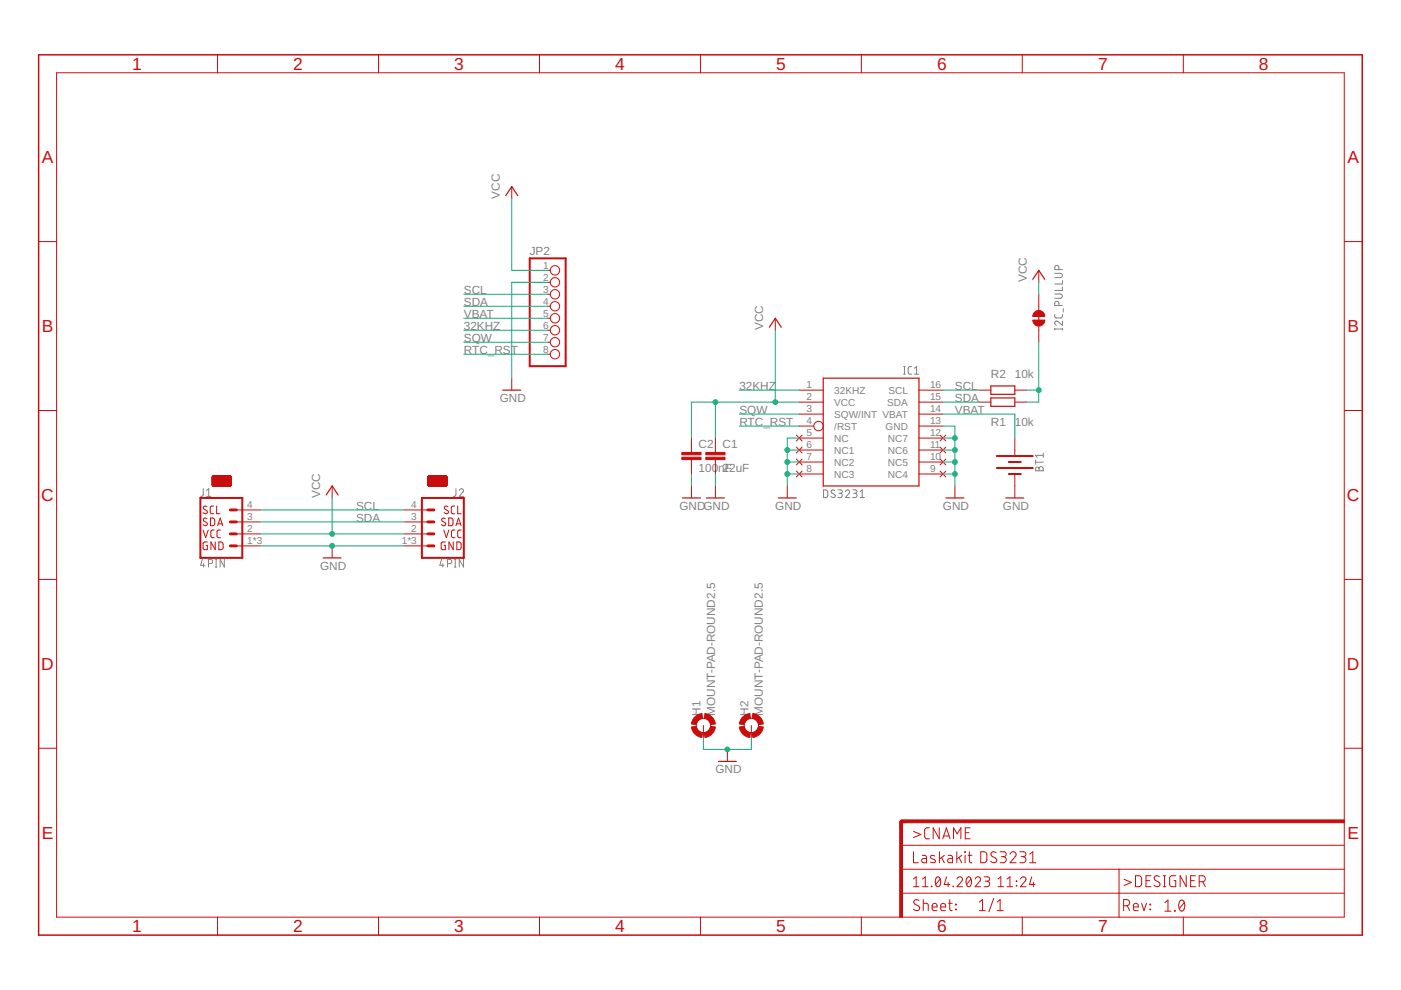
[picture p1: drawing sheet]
<svg xmlns="http://www.w3.org/2000/svg" width="297mm" height="210mm" viewBox="0 0 297 210" stroke-linecap="round" stroke-linejoin="round" font-family="sans-serif">
<g fill="none" stroke="#808080" stroke-width=".21">
<path d="M223.6 58h1.2a.46 .46 0 0 1 .5 .4 .46 .46 0 0 1-.5 .5h-1.2M224.5 57.2v-.5a.44 .44 0 0 0-.4-.4 .44 .44 0 0 0-.5 .4v.5h1.7M225.3 59.5v.7h-1.7M191.6 79.3h.3M191.6 77.7h.3M191.8 77.7v1.6M193.3 77.7h-.5l-.2 .4v1l.2 .2h.5M193.9 79.3h.9M193.9 78.1l.4-.4v1.6M223.6 66.7v.5l.4 .2 1.1-.1 .2-.6M223.6 62.3h1.2a.46 .46 0 0 1 .5 .5 .46 .46 0 0 1-.5 .4h-1.2M223.6 69.8h1.7"/>
<path d="M223.6 69.6v.4M224.5 64.8v-.5a.44 .44 0 0 0-.4-.4 .44 .44 0 0 0-.5 .4v.5h1.7M225.3 68.1v.9l-1-.8a.44 .44 0 0 0-.7 .1 .44 .44 0 0 0 .4 .7M225.3 60.9v.7h-1.7M225.3 69.6v.4M225.4 65.4v.8M219.6 97.5v.9M219.6 98h1.6M219.7 99.1l.3-.1 .3 .4a.46 .46 0 0 1 .4-.5 .46 .46 0 0 1 .5 .5v.4h-1.6zM220.3 99.4v.4M221.2 96.1v.9M221.2 96.5h-1.6l.3 .5"/>
<path d="M42.9 118.6l-.4 1.3h1M43.1 103.6v1.4l-.6 .2M43.2 119.5v.7M43.8 105.2h.9M43.8 104l.5-.4v1.6M44.2 119.5h.4a.46 .46 0 0 0 .5-.4 .46 .46 0 0 0-.5-.5h-.4v1.6M45.6 118.6h.4M45.8 118.6v1.6M47.6 118.6v1.6l-.9-1.6v1.6M93.6 118.6l-.3 1.3h.8M93.9 119.5v.7M94.9 119.5h.4a.46 .46 0 0 0 .5-.4 .46 .46 0 0 0-.5-.5h-.4v1.6"/>
<path d="M96.3 118.6h.4M96.5 118.6v1.6M96.7 103.6l-.1 1.4-.5 .2M97.4 104a.44 .44 0 0 1 .6-.4 .44 .44 0 0 1 .1 .7l-.7 .9h.9M98.3 118.6v1.6l-.9-1.6v1.6M174.6 103.9h.6l.3 .3v.9l-.3 .4h-.6zM177 104l-.2-.1a.37 .37 0 0 0-.5 .1 .37 .37 0 0 0 .1 .5l.5 .3a.38 .38 0 0 1 .1 .5 .38 .38 0 0 1-.5 .2l-.3-.2M177.7 103.9h.5a.36 .36 0 0 1 .4 .3 .36 .36 0 0 1-.4 .4h-.3M178.1 104.6a.46 .46 0 0 1 .5 .4 .46 .46 0 0 1-.5 .5h-.4M179.2 104.2a.45 .45 0 0 1 .7-.3 .45 .45 0 0 1 .1 .7l-.8 .9h.9M180.8 103.9h.6a.36 .36 0 0 1 .3 .3 .36 .36 0 0 1-.3 .4h-.4M181.3 104.6a.46 .46 0 0 1 .4 .4 .46 .46 0 0 1-.4 .5h-.5"/>
<path d="M182.4 105.5h.9M182.4 104.2l.4-.3v1.6M45.6 120.2h.4M96.3 120.2h.4"/>
</g>
<g fill="none" stroke="#c90d0c" stroke-width=".21">
<path d="M12 15.4h273v179.1h-273zM46.1 11.6v3.8M80.2 11.6v3.8M114.4 11.6v3.8M148.5 11.6v3.8M182.6 11.6v3.8M216.7 11.6v3.8M250.9 11.6v3.8M108.5 39.6v2.5M8.2 51.2h3.8M116.1 57.3h.6M116.1 59.9h.6"/>
<path d="M220.2 57.3v2.6M285 51.2h3.8M116.1 62.4h.6M116.1 64.9h.6M116.1 67.5h.6M116.1 70h.6M116.1 72.6h.6M116.1 75.1h.6M164.4 67.5v2.5M220.2 62.4v3.4M220.2 69.1v3.5M8.2 87h3.8"/>
<path d="M108.5 80.2v2.5M146.6 92.9v3M146.6 97.5v3M151.7 92.9v3M151.7 97.5v3M168.8 92.3l1.3 1.2M168.8 94.8l1.3 1.2M168.8 97.3l1.3 1.3M168.8 99.9l1.3 1.2M169.5 85.3h5M169.5 82.7h5M169.5 90.3h3.1"/>
<path d="M169.5 92.9h5M169.5 95.4h5M169.5 98h5M169.5 87.8h5M170.1 92.3l-1.3 1.2M170.1 94.8l-1.3 1.2M170.1 97.3l-1.3 1.3M170.1 99.9l-1.3 1.2M194.8 85.3h5.1M194.8 82.7h5.1M194.8 90.3h5.1M194.8 92.9h5.1"/>
<path d="M194.8 95.4h5.1M194.8 98h5.1M194.8 87.8h5.1M199.3 99.9l1.2 1.2M199.3 97.3l1.2 1.3M199.3 94.8l1.2 1.2M199.3 92.3l1.2 1.2M200.5 99.9l-1.2 1.2M200.5 97.3l-1.2 1.3M200.5 94.8l-1.2 1.2M200.5 92.3l-1.2 1.2M207.5 85.3h2.6"/>
<path d="M207.5 82.7h2.6M215.2 85.3h2.5M215.2 82.7h2.5M215.2 92.9v3.5M285 87h3.8M43.1 112.4l.5 1.6 .6-1.6M43.9 110l-.2-.1a.38 .38 0 0 0-.5 .1 .38 .38 0 0 0 .1 .5l.5 .3a.4 .4 0 0 1 0 .6 .4 .4 0 0 1-.6 0l-.1-.2M43.9 107.4l-.2-.1a.38 .38 0 0 0-.5 .2 .38 .38 0 0 0 .1 .5l.5 .2a.4 .4 0 0 1 0 .7 .4 .4 0 0 1-.6-.1l-.1-.1M44 114.9h-.6l-.3 .2v1.1l.2 .3h.7v-.9h-.3M44.6 109.8l.7 .1 .2 .2v.9l-.2 .4-.7 .1zM45 102.9h4M45 102.8h.2"/>
<path d="M45 102.7h.2M45 102.6h.2M45 102.5h.2M45 102.4h.2M45 102.3h.2M45 102.2h.2M45 102.1h.2M45 102h.2M45 101.9h.2M45 101.8h.2M45 101.7h.2M45 101.6h1.2"/>
<path d="M45 101.5h1.2M45 101.3h4M45 101.2l1.4 .1M45 101.2h1.4M45 101.1l1.4 .1M45 101.1h4M45 101h4M45.1 103h3.9M45.1 101h3.8M45.1 103h3.8M45.1 100.9h3.8M45.3 107.3h-.5l-.2 .4v1l.2 .2h.5"/>
<path d="M45.4 102.8h2.6M45.4 102.7h2.6M45.4 102.6h2.6M45.4 102.5h.1M45.4 102.4v.1M45.4 102.2h.4M45.4 102.1h.4M45.4 102h.4M45.4 101.9h.4M45.4 101.8h.4M45.4 101.7h.4M45.4 102.3h.3"/>
<path d="M45.4 112.4h-.5l-.2 .3 .1 1.2 .6 .1M45.4 102.4h.3M45.5 102.4h.1M45.6 102.4h.1M45.6 114.9v1.6l-.9-1.6v1.6M45.7 102.5h.1M45.8 102.4h.1M45.8 102.3h-.4M45.8 102.2h-.4M45.9 102.5l-.3 .1M45.9 107.3v1.6h.8M45.9 102.5v.1"/>
<path d="M45.9 102.4h.3M45.9 102.3h.8M45.9 102.2h.8M45.9 102.1h.8M45.9 102h.7M45.9 102h.6M45.9 101.9h.5M45.9 101.9h.4M45.9 101.8h.3M45.9 101.7l.3 .1M45.9 101.7h.3M46 102.5h.4"/>
<path d="M46 102.5h.1M46.1 111.5l.6-1.7 .5 1.7M46.2 101.6l-1.2 .1M46.2 102.4h.4M46.2 101.4l-1.2 .1M46.3 111.1h.8M46.3 101.7h.7M46.3 101.6h2.7M46.3 101.4h-1.3M46.3 102.5l.1 .1M46.3 101.5h2.7M46.4 101.7h.6"/>
<path d="M46.4 101.5h.1M46.4 114.9l.6 .1 .3 .2v.9l-.3 .4h-.6zM46.4 102.4h.1M46.4 101.5h.3M46.4 101.1h.2M46.4 101.8h.6M46.5 102.4h.1M46.5 101.3h.1M46.5 101.2h.1M46.5 102.6h.8M46.5 101.9h.5M46.6 101.5h.1"/>
<path d="M46.6 101.3h2.4M46.6 101.3h.1M46.6 101.2h2.4M46.7 101.2h2.3M46.7 102.3h-.8M46.7 101.9h.3M46.7 102.5h.4M46.7 102.2l-.8 .1M46.7 112.4h-.5l-.2 .3v1.1l.2 .2h.5M46.7 102.4h.4M46.7 102h.3M46.8 101.5h2.2"/>
<path d="M46.8 101.4h2.2M46.8 102.3h.3M46.8 102h.2M46.8 102.1h.2M46.8 102.2h.3M46.8 102.2h.2M47.2 102.3h.4M47.2 102.2h.4M47.2 102.1h.4M47.2 102h.4M47.2 101.9h.4M47.2 101.8h.4"/>
<path d="M47.2 101.7h.4M47.3 102.4h.2M47.4 102.4h.1M47.4 102.5v.1M47.5 102.5h.1M47.6 102.4h.1M47.8 102.4h.2M47.8 102.3h.2M47.8 102.2h.2M47.8 102.1h.2M47.8 102h.2M47.8 101.9h.2"/>
<path d="M47.8 101.8h.2M47.8 101.7l.2 .1M47.8 101.7h.2M48 102.5l-.6 .1M48.2 102.8h.8M48.2 102.7h.8M48.2 102.6h.8M48.2 102.5h.2M48.2 102.4v.1M48.2 102.4h.1M48.2 102.2h.5M48.2 102.1h.5"/>
<path d="M48.2 102h.5M48.2 101.9h.4M48.2 102.3h.4M48.2 101.7v.1M48.3 101.8h.3M48.3 102.4h.3M48.3 101.7h-.1M48.3 101.8h.2M48.4 102.5v.1M48.4 102.4h.1M48.4 101.7h.1M48.4 101.8h.1"/>
<path d="M48.5 102.4h.1M48.5 102.5h.5M48.5 102.5v.1M48.5 101.7h.1M48.6 101.7h.4M48.6 102.3h-.4M48.7 102.5h.3M48.7 101.7h.3M48.7 102.4h.3M48.7 101.8h.3M48.8 101.9h.2M48.8 102.3h.2"/>
<path d="M48.8 102.2h.2M48.8 102h.2M48.8 102.1h.2M49 101.6l-2.7 .1M49 101.3l-4 .1M50.1 115.7h5.1M50.1 113.2h5.1M50.1 110.7h5.1M50.1 108.1h5.1M70.4 103v2.6M70.4 115.7v2.6M85.6 115.7h5.1"/>
<path d="M85.6 113.2h5.1M85.6 110.7h5.1M85.6 108.1h5.1M90.7 102.9h4M90.7 102.8h.2M90.7 102.7h.2M90.7 102.6h.2M90.7 102.5h.2M90.7 102.4h.2M90.7 102.3h.2M90.7 102.2h.2M90.7 102.1h.2"/>
<path d="M90.7 102h.2M90.7 101.9h.2M90.7 101.8h.2M90.7 101.7h.2M90.7 101.6h1.2M90.7 101.3h4M90.7 101.2l1.5 .1M90.7 101.2h1.4M90.7 101.1l1.4 .1M90.7 101.1h4M90.7 101h4M90.8 103h3.9"/>
<path d="M90.8 101h3.9M90.8 103h3.8M90.8 100.9h3.8M91.1 102.8h2.6M91.1 102.7h2.6M91.1 102.6h2.6M91.1 102.4l.1 .1M91.1 102.4v.1M91.1 102.3h.4M91.1 102.2h.4M91.1 102.1h.4M91.1 102h.4"/>
<path d="M91.1 101.9h.4M91.1 101.8h.4M91.1 101.7h.4M91.1 102.3h.3M91.1 102.4h.3M91.2 102.4h.1M91.3 102.4h.1M91.4 102.5h.1M91.5 102.4h.1M91.6 102.5l-.3 .1M91.6 102.3h.8M91.6 102.2h.8"/>
<path d="M91.6 102.1h.8M91.6 102h.7M91.6 102h.6M91.6 101.9h.5M91.6 101.9h.4M91.6 101.8h.3M91.6 101.7l.3 .1M91.6 101.7h.3M91.6 102.5v.1M91.7 102.4h.2M91.7 102.6h.4M91.7 102.4l.2 .1"/>
<path d="M91.9 101.6l-1.2 .1M91.9 101.5l-1.2 .1M91.9 101.5h-1.2M91.9 102.4h.4M92 101.4l-1.3 .1M92 101.6h2.7M92 101.4h-1.3M92 101.7h.8M92.1 101.7h.7M92.1 101.5h2.6M92.1 102.4h.1M92.1 101.5h.3"/>
<path d="M92.1 101.8h.7M92.1 101.1h.2M92.2 102.4h.1M92.2 101.2h.1M92.2 101.3h.1M92.2 102.6h.8M92.2 101.9h.6M92.3 101.3h2.4M92.3 101.5h.1M92.3 101.3h.1M92.3 101.2h2.4M92.4 101.9h.4"/>
<path d="M92.4 101.2h2.3M92.4 102.3h-.8M92.4 102.5h.5M92.4 102h.4M92.5 102.4h.3M92.5 101.5h2.2M92.5 102h.3M92.5 101.4h2.2M92.5 102.3l.3 .1M92.5 102.1h.3M92.5 102.3h.3M92.6 102.2h.2"/>
<path d="M92.6 102.1h.2M92.9 102.2h.4M92.9 102.1h.4M92.9 102h.4M92.9 101.9h.4M92.9 101.8h.4M92.9 101.7h.4M92.9 102.3h.4M93 102.4h.2M93.1 102.4h.1M93.1 102.5h.6M93.3 102.5h.1"/>
<path d="M93.3 102.4h.1M93.3 102.2l-.4 .1M93.5 102.4h.2M93.5 102.3h.2M93.5 102.2h.2M93.5 102.1h.2M93.5 102h.2M93.5 101.9h.2M93.5 101.8h.2M93.5 101.7h.2M93.9 102.8h.8M93.9 102.7h.8"/>
<path d="M93.9 102.6h.8M93.9 102.5h.2M93.9 102.4v.1M93.9 102.1h.5M93.9 102h.5M93.9 102.4h.1M93.9 101.8h.1M93.9 102.3h.5M93.9 102.2h.5M93.9 101.9h.5M93.9 101.9h.4M93.9 102.3h.4"/>
<path d="M93.9 101.7v.1M94 102.4h.3M94 101.8h.3M94 101.7h-.1M94 101.8h.2M94.1 102.5v.1M94.1 112.4l.5 1.6 .6-1.6M94.1 102.4h.1M94.1 101.7h.1M94.1 101.8h.1M94.2 101.7h.1M94.2 102.5l.1 .1"/>
<path d="M94.3 101.7h.4M94.4 102.5h.3M94.4 102.2h-.5M94.4 110l-.2-.1a.38 .38 0 0 0-.5 .1 .38 .38 0 0 0 .1 .5l.5 .3a.44 .44 0 0 1 0 .7 .44 .44 0 0 1-.7-.3M94.4 101.7h.3M94.4 114.9h-.5l-.3 .2-.1 1.1 .2 .3h.7v-.9h-.3M94.4 102.4h.3M94.4 101.8h.3M94.5 102.4h.2M94.5 102.3h.2M94.5 101.9h.2M94.5 102.2h.2"/>
<path d="M94.5 102.1h.2M94.5 102h.2M94.7 102.5l-.5 .1M94.7 101.3l-4 .1M95 107.4l-.4-.1-.4 .4 .1 .2 .6 .3a.38 .38 0 0 1 .1 .6 .38 .38 0 0 1-.5 .1l-.3-.2M95.1 109.8l.7 .1 .2 .2 .1 .9-.3 .4-.7 .1zM96.1 114.9v1.6l-.9-1.6v1.6M96.4 107.3l-.6 .1-.1 .3v1l.2 .2h.5M96.5 112.4l-.7 .1-.1 .2 .1 1.1 .2 .2h.5M96.7 111.5l.5-1.7 .6 1.7M96.8 111.1h.8M96.9 114.9l.6 .1 .2 .2 .1 .9-.3 .4h-.6z"/>
<path d="M97 107.3v1.6h.8M97.8 112.4h-.5l-.3 .3 .1 1.1 .2 .2h.5M146.6 103v2.6M151.7 103v2.6M166.9 103v2.6M169.5 100.5h5M194.8 100.5h5.1M202.5 103v2.6M215.2 100.5v5.1M8.2 122.9h3.8M285 122.9h3.8M8.2 158.6h3.8"/>
<path d="M149.1 153.8v2.6M154.2 158.9v2.5M159.3 153.8v2.6M285 158.6h3.8M191.1 179.2h93.9M193.7 176.3l1.5 .6-1.5 .7M197.1 175.5l-.7 .1-.4 .4 .1 1.6 .3 .2h.7M199.1 175.5v2.3l-1.3-2.3v2.3M199.9 177.8l.8-2.3 .7 2.3M200.1 177.2h1.1M202.2 177.8v-2.3l.7 1.3 .8-1.3v2.3M204.7 176.6h.7"/>
<path d="M205.7 175.5h-1v2.3h1M46.1 194.5v3.8M80.2 194.5v3.8M114.4 194.5v3.8M148.5 194.5v3.8M182.6 194.5v3.8M191.1 189.4h93.9M191.1 184.3h93.9M193.7 188h1.1M193.7 180.6v2.3h1M193.7 186.4l.5-.5v2.1M194.8 190.9a.57 .57 0 0 0-.8-.1 .57 .57 0 0 0 0 .9l.7 .4a.58 .58 0 0 1 .1 .9 .58 .58 0 0 1-.9-.1l-.2-.1"/>
<path d="M195.5 181.4h.7l.2 .4v1.1h-.5a.46 .46 0 0 1-.5-.4 .46 .46 0 0 1 .5-.5h.5M195.6 188h1.2M195.6 186.4l.6-.5v2.1M195.7 191.5l1 .1 .1 1.5M195.7 190.7v2.4M197.5 187.9l.1 .1zM197.6 192.3h1.1a.54 .54 0 0 0-.4-.8 .54 .54 0 0 0-.7 .5l.2 1 .9 .1M198.2 181.5a.59 .59 0 0 0-.9 .1l.1 .3 .9 .6-.1 .4-.9-.1M198.5 186.1l.2-.2a.86 .86 0 0 1 .7 1.3v.3a.51 .51 0 0 1-.5 .5 .51 .51 0 0 1-.5-.5l-.1-.8zM199.2 180.6v2.3M199.3 186.4l-.9 1.1M199.5 192.3h1a.54 .54 0 0 0-.4-.7 .54 .54 0 0 0-.6 .4l.1 1 .9 .1"/>
<path d="M199.6 181.8l.6 1.1M200.2 181.4l-1 .7M200.7 185.9l-.5 1.6h1.2M201 187.1v.9M201 181.4h.7l.2 .2v1.3h-.5a.46 .46 0 0 1-.5-.4 .46 .46 0 0 1 .5-.5h.5M201.1 191.5h.8M201.4 190.7v2.1l.5 .3M202.1 187.9l.1 .1zM202.6 191.7l.2 .2zM202.6 192.8l.2 .1zM202.9 180.6v2.3M202.9 186.4a.58 .58 0 0 1 .8-.5 .58 .58 0 0 1 .2 .9l-1 1.2h1.2"/>
<path d="M203.3 181.8l.6 1.1M203.9 181.4l-1 .7M204.6 180.6l.1 .1zM204.6 181.4v1.5M205.1 186.1l.1-.2a.88 .88 0 0 1 .8 1.3l-.1 .3a.51 .51 0 0 1-.5 .5 .51 .51 0 0 1-.5-.5l-.1-.8zM205.3 181.4h.8M205.5 180.6v1.9l.2 .3 .4 .1M205.9 186.4l-1 1.1M206.7 186.4a.58 .58 0 0 1 .9-.5 .58 .58 0 0 1 .1 .9l-1 1.2h1.2M207.6 193.1h1.3M207.6 191.3l.7-.6v2.4M207.9 180.6h.9l.3 .2v1.8a1.16 1.16 0 0 1-1.2 .3z"/>
<path d="M208.7 185.9h.7a.47 .47 0 0 1 .4 .5 .47 .47 0 0 1-.4 .4h-.5M209.3 186.8a.58 .58 0 0 1 .5 .6 .58 .58 0 0 1-.5 .6h-.6M210.7 190.5l-1 2.8M211.2 180.8a.58 .58 0 0 0-.9-.1 .58 .58 0 0 0 .1 .9l.7 .3a.59 .59 0 0 1 0 .9 .59 .59 0 0 1-.9 0l-.2-.2M211.4 193.1h1.3M211.4 191.3l.6-.6v2.4M211.6 188h1.2M211.6 186.4l.6-.5v2.1M212 180.6h.8a.52 .52 0 0 1 .5 .5 .52 .52 0 0 1-.5 .5h-.5M212.7 181.6a.65 .65 0 0 1 .6 .7 .65 .65 0 0 1-.6 .6h-.7M213.5 188h1.2M213.5 186.4l.6-.5v2.1"/>
<path d="M214.1 181.1a.64 .64 0 0 1 1-.5 .64 .64 0 0 1 .1 1l-1.1 1.3h1.3M215.5 186.8l.1 .1zM215.5 187.7l.1 .1zM216.2 180.6h.8a.52 .52 0 0 1 .5 .5 .52 .52 0 0 1-.5 .5h-.5M216.3 186.4a.58 .58 0 0 1 .9-.5 .58 .58 0 0 1 .1 .9l-1 1.2h1.2M216.7 194.5v3.8M216.9 181.6a.65 .65 0 0 1 .6 .7 .65 .65 0 0 1-.6 .6h-.7M218.3 182.9h1.3M218.3 181.1l.7-.5v2.3M218.7 185.9l-.4 1.6h1.1M219.1 187.1v.9M237.3 184.3v10.2"/>
<path d="M238.2 192h.7a.66 .66 0 0 0 .6-.6 .66 .66 0 0 0-.6-.7h-.7v2.4M238.3 186.4l1.6 .7-1.6 .6M239 192l.5 1.1M240.3 192.3h1a.54 .54 0 0 0-.3-.7 .54 .54 0 0 0-.7 .4l.1 1 .9 .1M240.7 185.7h.9l.4 .4v1.5l-.4 .4h-.9zM242 191.5l.5 1.6 .6-1.6M243 186.7h.8M243.8 192.8l.1 .1zM243.8 191.7l.1 .2zM244 185.7h-1v2.3h1M245.8 185.9a.58 .58 0 0 0-.9-.1 .58 .58 0 0 0 .1 .8l.7 .4a.54 .54 0 0 1 .2 .8 .54 .54 0 0 1-.8 .2l-.5-.3M246.6 185.7h.6"/>
<path d="M246.6 188h.6M246.9 185.7v2.3M247 191.4l.6-.6v2.4M247 193.2h1.3M249 193l.2 .2zM249.3 185.7h-1l-.3 .3v1.6l.3 .4h1v-1.3h-.4M250.2 191a.55 .55 0 0 1 .6-.1 .55 .55 0 0 1 .3 .5 1.36 1.36 0 0 1-.6 1.8 1.47 1.47 0 0 1-.3-2.2zM250.9 194.5v3.8M251.1 191.4l-1.1 1.3M251.5 185.7v2.3l-1.3-2.3v2.3M252.4 186.7h.8M253.5 185.7h-1.1v2.3h1.1"/>
<path d="M254.3 187a1.16 1.16 0 0 0 1.1-.3l.1-.6-.2-.3-1-.1v2.3M255 187l.5 1"/>
<circle cx="117.7" cy="59.9" r=".99"/>
<circle cx="117.7" cy="57.3" r=".99"/>
<circle cx="117.7" cy="64.9" r=".99"/>
<circle cx="117.7" cy="70" r=".99"/>
<circle cx="117.7" cy="72.6" r=".99"/>
<circle cx="117.7" cy="62.4" r=".99"/>
<circle cx="117.7" cy="67.5" r=".99"/>
<circle cx="117.7" cy="75.1" r=".99"/>
<circle cx="173.5" cy="90.3" r=".99"/>
<circle cx="149.1" cy="153.8" r="1.52"/>
<circle cx="159.3" cy="153.8" r="1.52"/>
</g>
<g fill="#c90d0c" stroke="#c90d0c" stroke-width=".21">
<path d="M149.6 96.9h4.1v.6h-4.1z"/>
<path d="M149.6 95.9h4.1v.5h-4.1z"/>
<path d="M190.8 174.1h.5v20.4h-.5z"/>
<path d="M191 173.8h94v.6h-94z"/>
<path d="M144.6 96.9h4v.6h-4z"/>
<path d="M144.6 95.9h4v.5h-4z"/>
</g>
<g fill="none" stroke="#c90d0c" stroke-width=".25">
<path d="M107.2 41.5l1.3-1.9 1.3 1.9M219 59.2l1.2-1.9 1.3 1.9M163.1 69.4l1.3-1.9 1.3 1.9M220.2 66.5v1.7M106.6 82.7h3.8M174.5 80.2h20.3v22.8h-20.3zM210.1 84.4h5.1v1.7h-5.1zM210.1 81.8h5.1v1.8h-5.1zM68.5 118.3h3.8M69.2 104.9l1.2-1.9 1.3 1.9M144.7 105.6h3.8M149.8 105.6h3.8"/>
<path d="M165 105.6h3.8M200.6 105.6h3.8M213.3 105.6h3.8M152.3 161.4h3.8"/>
</g>
<path d="M112.3 54.8h7.6v22.8h-7.6zM211.3 96.7h7.7M211.3 99.2h7.7M213.9 98h2.5M42.5 105.6h8.9v12.7h-8.9zM89.5 105.6h8.8v12.7h-8.8zM213.9 100.5h2.5" fill="none" stroke="#c90d0c" stroke-width=".42"/>
<path d="M48.8 110.7h1.3M48.8 113.2h1.3M48.8 115.7h1.3M48.8 108.1h1.3M90.7 110.7h1.3M90.7 113.2h1.3M90.7 115.7h1.3M90.7 108.1h1.3M192.3 174.1h-1.2v1.3" fill="none" stroke="#c90d0c" stroke-width=".61"/>
<g fill="#c90d0c" stroke="#c90d0c" stroke-width=".21">
<path d="M147.2 152.2l.6-.6 1-.3 .1 1-.6 .2a1.4 1.4 0 0 0-.7 1.1l-1-.1z" fill-rule="evenodd"/>
<path d="M146.6 154.1l1-.1 .4 .9 .9 .4-.1 1.1a2.52 2.52 0 0 1-2.2-2.3z" fill-rule="evenodd"/>
<path d="M149.3 155.3a1.51 1.51 0 0 0 1.4-1.3l1 .1a2.59 2.59 0 0 1-2.2 2.3z" fill-rule="evenodd"/>
<path d="M149.5 151.3a2.59 2.59 0 0 1 2.2 2.2l-1 .1-.5-.9-.9-.4z" fill-rule="evenodd"/>
<path d="M157.3 152.2l.7-.6 1-.3 .1 1-.6 .2a1.4 1.4 0 0 0-.7 1.1l-1-.1z" fill-rule="evenodd"/>
<path d="M156.8 154.1l1-.1 .4 .9 .9 .4-.1 1.1a2.48 2.48 0 0 1-2.2-2.3z" fill-rule="evenodd"/>
<path d="M159.5 155.3a1.51 1.51 0 0 0 1.3-1.3l1 .1a2.59 2.59 0 0 1-2.2 2.3z" fill-rule="evenodd"/>
<path d="M159.6 151.3a2.59 2.59 0 0 1 2.2 2.2l-1 .1-.4-.9-.9-.4z" fill-rule="evenodd"/>
<path d="M219.4 66.2l.4-.3 .4-.1v1.3h-1.2v-.4z" fill-rule="evenodd"/>
<path d="M220.2 65.8a1.26 1.26 0 0 1 1.3 1.3h-1.3z" fill-rule="evenodd"/>
<path d="M219 67.9h2.5a1.27 1.27 0 0 1-1.3 1.3 1.27 1.27 0 0 1-1.2-1.3z" fill-rule="evenodd"/>
</g>
<path d="M8.2 11.6h280.6v186.7h-280.6z" fill="none" stroke="#c90d0c" stroke-width=".32"/>
<g fill="none" stroke="#0dab76" stroke-width=".21">
<path d="M108.5 42.1v15.2h7.6M116.1 59.9h-7.6v20.3M220.2 59.9v2.5M98.3 64.9h17.8M98.3 62.4h17.8M98.3 70h17.8M98.3 72.6h17.8M98.3 75.1h17.8M98.3 67.5h17.8M164.4 70v15.3M220.2 72.6v12.7h-2.5M151.7 85.3v7.6"/>
<path d="M156.8 90.3h12.7M156.8 82.7h12.7M156.8 87.8h12.7M166.9 95.4h2.6M166.9 98h2.6M169.5 85.3h-22.9v7.6M169.5 92.9h-2.6v10.1M199.9 90.3h2.6v12.7M199.9 92.9h2.6M199.9 95.4h2.6M199.9 98h2.6M199.9 85.3h7.6"/>
<path d="M199.9 82.7h7.6M199.9 87.8h15.3v5.1M217.7 82.7h2.5M55.2 115.7h30.4M55.2 113.2h30.4M55.2 110.7h30.4M55.2 108.1h30.4M70.4 105.6v7.6M146.6 100.5v2.5M151.7 100.5v2.5M166.9 100.5h2.6M199.9 100.5h2.6"/>
<path d="M149.1 156.4v2.5h10.2v-2.5"/>
</g>
<g fill="#0dab76" stroke="#0dab76" stroke-width=".21">
<circle cx="70.4" cy="115.7" r=".51"/>
<circle cx="154.2" cy="158.9" r=".51"/>
<circle cx="202.5" cy="100.5" r=".51"/>
<circle cx="202.5" cy="92.9" r=".51"/>
<circle cx="202.5" cy="95.4" r=".51"/>
<circle cx="202.5" cy="98" r=".51"/>
<circle cx="166.9" cy="95.4" r=".51"/>
<circle cx="166.9" cy="98" r=".51"/>
<circle cx="166.9" cy="100.5" r=".51"/>
<circle cx="70.4" cy="113.2" r=".51"/>
<circle cx="164.4" cy="85.3" r=".51"/>
<circle cx="151.7" cy="85.3" r=".51"/>
<circle cx="220.2" cy="82.7" r=".51"/>
</g>
<g font-size="3.7" fill="#c90d0c">
<text x="28" y="14.8">1</text>
<text x="62.2" y="14.8">2</text>
<text x="96.3" y="14.8">3</text>
<text x="130.4" y="14.8">4</text>
<text x="164.5" y="14.8">5</text>
<text x="198.7" y="14.8">6</text>
<text x="232.8" y="14.8">7</text>
<text x="266.9" y="14.8">8</text>
<text x="8.9" y="34.6">A</text>
<text x="285.7" y="34.6">A</text>
<text x="8.9" y="70.4">B</text>
<text x="285.7" y="70.4">B</text>
<text x="8.8" y="106.2">C</text>
<text x="285.6" y="106.2">C</text>
<text x="8.8" y="142">D</text>
<text x="285.6" y="142">D</text>
<text x="8.9" y="177.8">E</text>
<text x="285.7" y="177.8">E</text>
<text x="28" y="197.6">1</text>
<text x="62.2" y="197.6">2</text>
<text x="96.3" y="197.6">3</text>
<text x="130.4" y="197.6">4</text>
<text x="164.5" y="197.6">5</text>
<text x="198.7" y="197.6">6</text>
<text x="232.8" y="197.6">7</text>
<text x="266.9" y="197.6">8</text>
</g>
<g font-size="2.5" fill="#808080">
<text x="106" y="42.1" transform="rotate(-90 106 42.1)">VCC</text>
<text x="112.3" y="54.2">JP2</text>
<text x="217.7" y="59.9" transform="rotate(-90 217.7 59.9)">VCC</text>
<text x="98.3" y="64.9">SDA</text>
<text x="98.3" y="62.4">SCL</text>
<text x="98.3" y="70">32KHZ</text>
<text x="98.3" y="67.5">VBAT</text>
<text x="161.8" y="70" transform="rotate(-90 161.8 70)">VCC</text>
<text x="98.3" y="72.6">SQW</text>
<text x="98.3" y="75.1">RTC_RST</text>
<text x="156.8" y="82.7">32KHZ</text>
<text x="202.5" y="82.7">SCL</text>
<text x="210.1" y="80.2">R2</text>
<text x="215.2" y="80.2">10k</text>
<text x="106" y="85.3">GND</text>
<text x="156.8" y="87.8">SQW</text>
<text x="202.5" y="85.3">SDA</text>
<text x="202.5" y="87.8">VBAT</text>
<text x="148.1" y="95">C2</text>
<text x="153.2" y="95">C1</text>
<text x="156.8" y="90.3">RTC_RST</text>
<text x="210.1" y="90.3">R1</text>
<text x="215.2" y="90.3">10k</text>
<text x="148.1" y="100.1">100</text>
<text x="152.3" y="100.1">n2F2uF</text>
<text x="67.9" y="105.6" transform="rotate(-90 67.9 105.6)">VCC</text>
<text x="75.5" y="110.7">SDA</text>
<text x="75.5" y="108.1">SCL</text>
<text x="144.1" y="108.1">GNDGND</text>
<text x="164.4" y="108.1">GND</text>
<text x="199.9" y="108.1">GND</text>
<text x="212.6" y="108.1">GND</text>
<text x="67.9" y="120.8">GND</text>
<text x="148.6" y="151.8" transform="rotate(-90 148.6 151.8)">H1</text>
<text x="151.6" y="151.8" transform="rotate(-90 151.6 151.8)">MOUNT-PAD-ROUND2.5</text>
<text x="158.7" y="151.8" transform="rotate(-90 158.7 151.8)">H2</text>
<text x="161.8" y="151.8" transform="rotate(-90 161.8 151.8)">MOUNT-PAD-ROUND2.5</text>
<text x="151.7" y="164">GND</text>
</g>
<g font-size="2.1" fill="#808080">
<text x="115.1" y="57">1</text>
<text x="115.1" y="59.5">2</text>
<text x="115.1" y="62">3</text>
<text x="115.1" y="64.6">4</text>
<text x="115.1" y="67.1">5</text>
<text x="115.1" y="69.7">6</text>
<text x="115.1" y="72.2">7</text>
<text x="115.1" y="74.7">8</text>
<text x="171" y="82.4">1</text>
<text x="176.9" y="83.5">32KHZ</text>
<text x="188.4" y="83.5">SCL</text>
<text x="197.2" y="82.4">16</text>
<text x="171" y="90">4</text>
<text x="171" y="87.4">3</text>
<text x="171" y="84.9">2</text>
<text x="176.9" y="88.6">SQW/INT VBAT</text>
<text x="176.9" y="86">VCC</text>
<text x="188.1" y="86">SDA</text>
<text x="197.2" y="90">13</text>
<text x="197.2" y="84.9">15</text>
<text x="197.2" y="87.4">14</text>
<text x="171" y="92.5">5</text>
<text x="171" y="95.1">6</text>
<text x="176.9" y="91.1">/RST</text>
<text x="176.9" y="93.6">NC</text>
<text x="187.8" y="91.1">GND</text>
<text x="188.2" y="93.6">NC7</text>
<text x="197.2" y="95.1">11</text>
<text x="197.2" y="92.5">12</text>
<text x="171" y="97.6">7</text>
<text x="171" y="100.1">8</text>
<text x="176.9" y="96.2">NC1</text>
<text x="176.9" y="98.7">NC2</text>
<text x="176.9" y="101.3">NC3</text>
<text x="188.2" y="101.3">NC4</text>
<text x="188.2" y="98.7">NC5</text>
<text x="188.2" y="96.2">NC6</text>
<text x="197.2" y="100.1">9</text>
<text x="197.2" y="97.6">10</text>
<text x="52.4" y="107.8">4</text>
<text x="87.2" y="107.8">4</text>
<text x="52.4" y="112.8">2</text>
<text x="52.4" y="110.3">3</text>
<text x="87.2" y="112.8">2</text>
<text x="87.2" y="110.3">3</text>
<text x="52.4" y="115.4">1*3</text>
<text x="85.2" y="115.4">1*3</text>
</g>
</svg>
